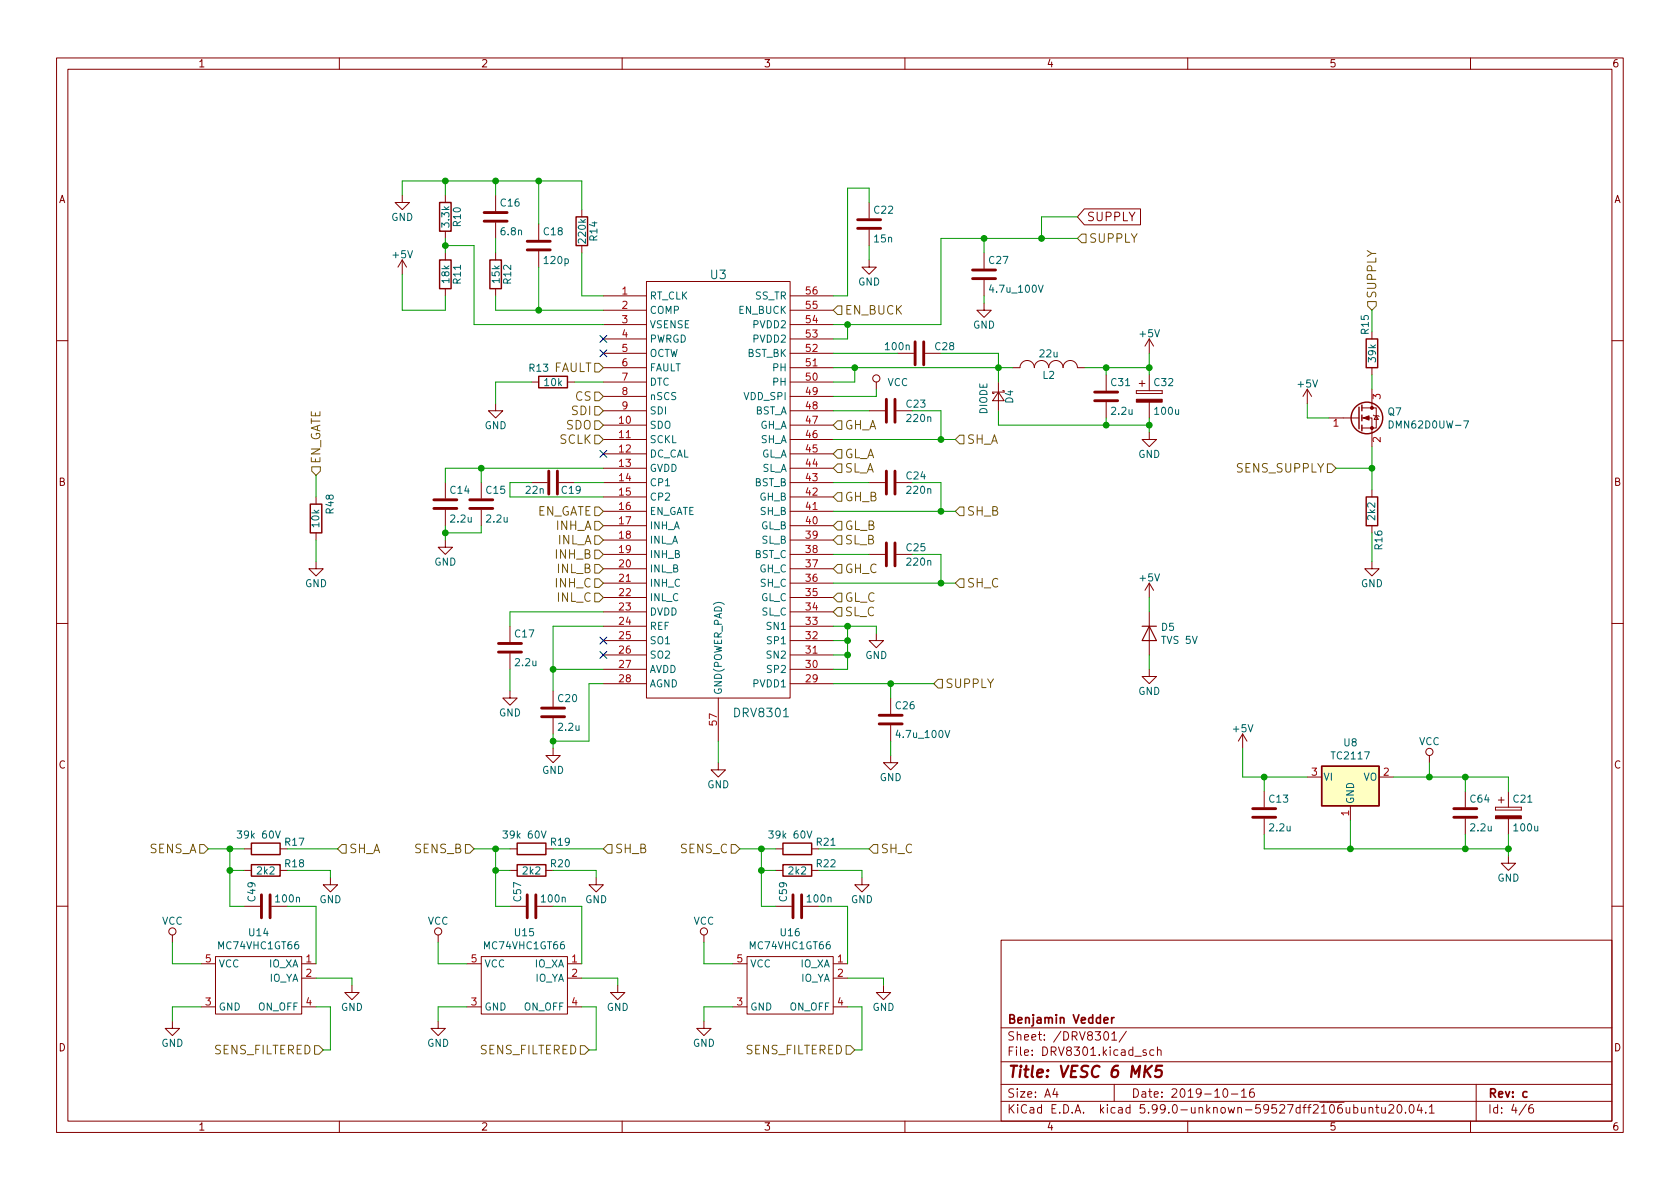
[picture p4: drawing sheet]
<svg xmlns="http://www.w3.org/2000/svg" width="297mm" height="210mm" viewBox="0 0 297 210" stroke-linecap="round" stroke-linejoin="round" font-family="sans-serif">
<g fill="none" stroke="#840000" stroke-width=".18">
<path d="M10 10.2h277v190.1h-277zM12 12.2h273v186.1h-273zM60 10.2v2M110 10.2v2M160 10.2v2M210 10.2v2M260 10.2v2M71.1 34.5v1.3h1.3l-1.3 1.3-1.3-1.3h1.3M78.7 34.5v1.3M87.6 34.5v2.8M87.6 39.4v2.8M95.2 39.6v2.8"/>
<path d="M102.9 37.1v1.2M153.7 35.8v2.8M191.7 36.9h10v2.9h-10l-1.2-1.5zM71.1 46l-.7 1.2M71.1 46v2.5M71.1 46l.8 1.2M78.7 40.9v1.3M78.7 44.7v1.3M78.7 51v1.3M87.6 44.7v1.3M87.6 51v1.3M95.2 44.4v2.8"/>
<path d="M102.9 43.4v1.3M106.7 52.3h7.6M106.7 54.9h7.6M106.7 57.4h7.6M106.7 59.9h7.6M114.3 49.8h25.4v73.6h-25.4zM139.7 52.3h7.6M139.7 54.9h7.6M139.7 57.4h7.6M139.7 59.9h7.6M153.7 46v1.2h1.2l-1.2 1.3-1.3-1.3h1.3M153.7 40.6v2.8"/>
<path d="M174 53.6v1.3h1.3l-1.3 1.2-1.3-1.2h1.3M174 44.7v2.8M174 49.5v2.8M203.2 59.9l-.8 1.3M203.2 59.9v2.6M203.2 59.9l.8 1.3M242.6 58.7v1.2M10 60.2h2M87.6 71.4v1.2h1.3l-1.3 1.3-1.2-1.3h1.2M94 67.6h1.2M100.3 67.6h1.3M106.7 62.5h7.6"/>
<path d="M106.7 67.6h7.6M106.7 65h7.6M106.7 75.2h7.6M106.7 77.7h7.6M106.7 72.6h7.6M106.7 70.1h7.6M139.7 62.5h7.6M139.7 67.6h7.6M139.7 65h7.6M139.7 75.2h7.6M139.7 77.7h7.6M139.7 72.6h7.6"/>
<path d="M139.7 70.1h7.6M153.7 72.6h2.8M154.9 67.6v1.2M158.5 72.6h2.8M158.7 62.5h2.8M163.6 62.5h2.8M176.5 69.3l1 1.6h-2zM176.5 67.6v5M177.5 69.3h-2v.3h.3M179.1 65h1.2a1.27 1.27 0 0 1 1.3-1.3 1.27 1.27 0 0 1 1.3 1.3 1.27 1.27 0 0 1 1.2-1.3 1.27 1.27 0 0 1 1.3 1.3 1.27 1.27 0 0 1 1.3-1.3 1.27 1.27 0 0 1 1.3 1.3 1.27 1.27 0 0 1 1.2-1.3 1.27 1.27 0 0 1 1.3 1.3h1.3M195.6 66.3v2.8M195.6 71.1v2.8"/>
<path d="M200.9 69.1v.5zM200.9 69.6h4.6zM200.9 69.1h4.6zM201.4 67.8h1M201.9 67.3v1M203.2 76.4v1.3h1.3l-1.3 1.3-1.3-1.3h1.3M203.2 66.3v2.8M203.2 71.1v2.8M205.5 69.1v.5zM231.1 68.8l-.7 1.3M231.1 68.8v2.6M231.1 68.8l.8 1.3"/>
<path d="M234.9 73.9h5.4M240.8 73.9h1.8v5.1M240.8 72.1h2.5v3.6h-2.5M242.6 65v1.3M242.6 68.8v3.3M242.8 73.4l.2 .1h.7l.1 .2M243.3 73.5l.4 .7h-.7zM285 60.2h2M55.9 99.3v1.3h1.2l-1.2 1.2-1.3-1.2h1.3M55.9 87.9v1.2M55.9 94.2v1.3M78.7 95.5v1.3h1.3l-1.3 1.2-1.2-1.2h1.2"/>
<path d="M78.7 85.3v2.8M78.7 90.2v2.8M85.1 85.3v2.8M85.1 90.2v2.8M94 85.3h2.8M98.8 85.3h2.8M106.7 85.3h7.6M106.7 80.3h7.6M106.7 82.8h7.6M106.7 87.9h7.6M106.7 90.4h7.6M106.7 93h7.6"/>
<path d="M106.7 95.5h7.6M106.7 98h7.6M139.7 85.3h7.6M139.7 80.3h7.6M139.7 82.8h7.6M139.7 87.9h7.6M139.7 90.4h7.6M139.7 93h7.6M139.7 95.5h7.6M139.7 98h7.6M153.7 85.3h2.8M153.7 98h2.8"/>
<path d="M158.5 85.3h2.8M158.5 98h2.8M242.6 99.3v1.3h1.2l-1.2 1.2-1.3-1.2h1.3M242.6 86.6v1.3M242.6 93v1.2M10 110.2h2M90.2 110.7v2.8M90.2 115.6v2.8M106.7 100.6h7.6M106.7 103.1h7.6M106.7 105.7h7.6M106.7 108.2h7.6"/>
<path d="M106.7 110.7h7.6M106.7 113.3h7.6M106.7 115.8h7.6M106.7 118.4h7.6M139.7 100.6h7.6M139.7 103.1h7.6M139.7 105.7h7.6M139.7 108.2h7.6M139.7 110.7h7.6M139.7 113.3h7.6M139.7 115.8h7.6M139.7 118.4h7.6"/>
<path d="M154.9 112v1.3h1.3l-1.3 1.2-1.2-1.2h1.2M203.2 118.4v1.2h1.3l-1.3 1.3-1.3-1.3h1.3M203.2 103.1v2.6M203.2 108.2v7.6M203.2 103.1l-.8 1.3M203.2 103.1l.8 1.3M285 110.2h2M90.2 122.2v1.2h1.2l-1.2 1.3-1.3-1.3h1.3M97.8 132.3v1.3h1.3l-1.3 1.3-1.3-1.3h1.3M97.8 122.2v2.8M97.8 127v2.8M106.7 120.9h7.6"/>
<path d="M127 134.9v1.2h1.3l-1.3 1.3-1.3-1.3h1.3M127 123.4v7.7M139.7 120.9h7.6M157.5 133.6v1.3h1.2l-1.2 1.2-1.3-1.2h1.3M157.5 123.4v2.8M157.5 128.3v2.8M219.7 129.8l-.8 1.3M219.7 129.8v2.5M219.7 129.8l.8 1.3M223.5 139.9v2.8M231.1 137.4h2.6M243.8 137.4h2.6"/>
<path d="M252.7 133.6v1.3M259.1 139.9v2.8M266.7 139.9v2.8M43.2 150.1h1.2M43.2 153.9h1.2M49.5 150.1h1.3M49.5 153.9h1.3M58.4 155.2v1.3h1.3l-1.3 1.2-1.3-1.2h1.3M90.2 150.1h1.2M90.2 153.9h1.2M96.5 150.1h1.3M96.5 153.9h1.3"/>
<path d="M105.4 155.2v1.3h1.3l-1.3 1.2-1.3-1.2h1.3M137.2 150.1h1.2M137.2 153.9h1.2M143.5 150.1h1.3M143.5 153.9h1.3M152.4 155.2v1.3h1.3l-1.3 1.2-1.3-1.2h1.3M223.5 144.8v2.8M238.8 142.5v2.5M259.1 144.8v2.8M264.4 142.7v.6zM264.4 143.3h4.6zM264.4 142.7h4.6z"/>
<path d="M264.9 141.5h1M265.4 141v1M266.7 151.4v1.2h1.3l-1.3 1.3-1.3-1.3h1.3M266.7 144.8v2.8M269 142.7v.6zM10 160.2h2M30.5 165.3v1.3M35.6 170.4h2.5M35.6 178h2.5M38.1 169.2h15.2v10.1h-15.2zM43.2 160.3h2.8M48 160.3h2.8"/>
<path d="M53.3 170.4h2.6M53.3 173h2.6M53.3 178h2.6M62.2 174.2v1.3h1.3l-1.3 1.3-1.2-1.3h1.2M77.5 165.3v1.3M82.5 170.4h2.6M82.5 178h2.6M85.1 169.2h15.2v10.1h-15.2zM90.2 160.3h2.8M95 160.3h2.8M100.3 170.4h2.6M100.3 173h2.6"/>
<path d="M100.3 178h2.6M109.2 174.2v1.3h1.3l-1.3 1.3-1.3-1.3h1.3M124.5 165.3v1.3M129.5 170.4h2.6M129.5 178h2.6M132.1 169.2h15.2v10.1h-15.2zM137.2 160.3h2.8M142 160.3h2.8M147.3 170.4h2.6M147.3 173h2.6M147.3 178h2.6M156.2 174.2v1.3h1.3l-1.3 1.3-1.3-1.3h1.3"/>
<path d="M177 166.3h108v32h-108zM285 160.2h2M30.5 180.6v1.3h1.2l-1.2 1.2-1.3-1.2h1.3M60 198.3v2M77.5 180.6v1.3h1.2l-1.2 1.2-1.3-1.2h1.3M110 198.3v2M124.5 180.6v1.3h1.2l-1.2 1.2-1.3-1.2h1.3M160 198.3v2M177 194.8h108M177 191.8h108M177 187.8h108M177 181.8h108"/>
<path d="M186.5 192.5l-.4 1h1M186.9 193v1M195.3 182.6l.2-.2a.81 .81 0 0 1 .6 .7 .81 .81 0 0 1-.3 .8h-.2a.81 .81 0 0 1-.3-1.3zM196.6 182.9l.4-.5v1.5M196.6 183.9h.8M197 191.8v3M199.1 182.4l-1.2 1.9M202.6 185.7l-.3-.1-.2 .2v.3l.5 .1v.4h-.5M204 185.7l-.4-.1-.3 .3v.4l.1 .3h.6M204.6 185.8l.3-.2 .3 .1 .1 .9M204.6 185.1v1.5M210 198.3v2"/>
<path d="M216.4 192.6l.2-.1a.81 .81 0 0 1 .6 .7 .81 .81 0 0 1-.3 .8h-.2a.81 .81 0 0 1-.6-.6 .81 .81 0 0 1 .3-.8zM217.7 193.5h1.2M219.5 193l.4-.5v1.5M219.5 194h.9M221.6 192.5a.59 .59 0 0 0-.7 .7v.5l.2 .3h.4l.2-.1 .1-.5-.2-.2-.4-.1-.3 .3M242.1 196l.2-.2 .3 .1 .1 .9M242.1 195.8v1M243.2 195.8h.6M243.4 195.3v1.3l.4 .2M244.3 195.8l.1 1h.3l.2-.1M244.9 195.8v1M245.6 195.5l.5-.2 .3 .2v.3l-.9 1h.9"/>
<path d="M247.2 195.4l.2-.1a.81 .81 0 0 1 .5 .7 .81 .81 0 0 1-.3 .8h-.1a.81 .81 0 0 1-.6-.6 .81 .81 0 0 1 .3-.8zM248.5 196.7v.1M249.3 195.5l.2-.2a.81 .81 0 0 1 .6 .7 .81 .81 0 0 1-.3 .8h-.2a.81 .81 0 0 1-.3-1.3zM250.9 195.3l-.3 1h.9M251.3 195.8v1M252.1 196.7v.1M252.7 195.8l.4-.5v1.5M252.7 196.8h.9M260 198.3v2M261 191.8v6.5M269.9 195.3l-1.3 1.9M271 195.3a.6 .6 0 0 0-.7 .7v.5l.1 .3h.5l.2-.1 .1-.5-.2-.2-.4-.1-.3 .3"/>
<circle cx="154.9" cy="66.9" r=".63"/>
<circle cx="252.7" cy="133" r=".63"/>
<circle cx="30.5" cy="164.7" r=".63"/>
<circle cx="77.5" cy="164.7" r=".63"/>
<circle cx="124.5" cy="164.7" r=".63"/>
</g>
<path d="M196.6 179.9v1M197 179.9l-.3 .1-.1 .2M195.2 180.4l.7-.1-.1-.3-.4-.1-.2 .2 .1 .8h.5M270 193.1l-.4-.1-.3 .3v.4l.1 .3h.6" fill="none" stroke="#840000" stroke-width=".3"/>
<path d="M202.7 189.3l.7 1.2M203.7 188.5l-1.3 1.1M205.5 188.5h-1l-.2 .9 .3-.2 .7 .1 .1 .3-.1 .7-.4 .2h-.4l-.3-.2" fill="none" stroke="#840000" stroke-width=".4"/>
<g fill="none" stroke="#840000" stroke-width=".51">
<path d="M85.6 39.1h4.1M85.6 37.6h4.1M151.6 38.9h4.1M93.2 44.2h4.1M93.2 42.7h4.1M151.6 40.4h4.1M172 49.3h4M172 47.7h4M156.7 70.6v4.1M158.2 70.6v4.1M161.8 60.4v4.1M163.3 60.4v4.1"/>
<path d="M193.5 70.9h4.1M193.5 69.3h4.1M76.7 89.9h4.1M76.7 88.4h4.1M83.1 89.9h4M83.1 88.4h4M97 83.3v4.1M98.6 83.3v4.1M156.7 83.3v4.1M156.7 96v4.1M158.2 83.3v4.1M158.2 96v4.1"/>
<path d="M88.1 115.3h4.1M88.1 113.8h4.1M95.8 126.7h4M95.8 125.2h4M155.4 128h4.1M155.4 126.5h4.1M46.2 158.2v4.1M47.8 158.2v4.1M93.2 158.2v4.1M94.7 158.2v4.1M140.2 158.2v4.1M141.7 158.2v4.1"/>
<path d="M221.5 144.5h4.1M221.5 143h4.1M257 144.5h4.1M257 143h4.1"/>
</g>
<g fill="none" stroke="#840000" stroke-width=".25">
<path d="M77.7 35.8h2.1v5.1h-2.1zM101.9 38.3h2v5.1h-2zM77.7 46h2.1v5h-2.1zM86.6 46h2v5h-2zM241.6 59.9h2v5.1h-2zM95.2 66.5h5.1v2.1h-5.1zM240.3 72v3.8M240.8 71.6v1M240.8 73.4v1M240.8 75.2v1M54.9 89.1h2v5.1h-2zM241.6 87.9h2v5.1h-2z"/>
<path d="M233.7 135.5h10.1v7h-10.1zM44.4 152.9h5.1v2h-5.1zM44.4 149.1h5.1v2h-5.1zM91.4 149.1h5.1v2h-5.1zM91.4 152.9h5.1v2h-5.1zM138.4 149.1h5.1v2h-5.1zM138.4 152.9h5.1v2h-5.1z"/>
<circle cx="241.7" cy="73.9" r="2.79"/>
</g>
<path d="M245.6 74.4a.64 .64 0 0 1 .8 .7 .64 .64 0 0 1-.8 .6zM258.8 74.4h.8l-.5 1.3M48.7 146.9l.4 1.3 .5-1.3M95.7 146.9l.4 1.3 .5-1.3M142.7 146.9l.4 1.3 .4-1.3" fill="none" stroke="#006464" stroke-width=".18"/>
<g fill="#840000" stroke="#840000" stroke-width=".18">
<path d="M264.4 144.3h4.6v.5h-4.6z"/>
<path d="M241 73.9l1.1-.4v.8z"/>
<path d="M200.9 70.6h4.6v.5h-4.6z"/>
<circle cx="242.6" cy="75.7" r=".25"/>
<circle cx="242.6" cy="72.1" r=".25"/>
</g>
<path d="M233.7 135.5h10.1v7h-10.1z" fill="#ffffc2" stroke="#ffffc2" stroke-width=".18"/>
<path d="M201.9 110.7h2.6M203.2 110.7l1.3 2.6h-2.6z" fill="none" stroke="#840000" stroke-width=".2"/>
<g fill="none" stroke="#725600" stroke-width=".18">
<path d="M148.1 54.1h.7v1.5h-.7l-.8-.7zM191.3 41.4h.7v1.5h-.7l-.8-.7zM241.8 53.3h1.5v.8l-.7 .8-.8-.8zM105.2 74.4h.7l.8 .8-.8 .7h-.7zM105.2 71.9h.7l.8 .7-.8 .8h-.7zM105.2 64.3h.7l.8 .7-.8 .8h-.7zM105.2 69.3h.7l.8 .8-.8 .8h-.7zM105.2 77h.7l.8 .7-.8 .8h-.7zM148.1 79.5h.7v1.5h-.7l-.8-.7zM148.1 74.4h.7v1.5h-.7l-.8-.7zM168.9 77.7l.8-.7h.7v1.5h-.7zM55.1 82.5h1.5v.8l-.7 .8-.8-.8z"/>
<path d="M105.2 89.7h.7l.8 .7-.8 .8h-.7zM105.2 92.2h.7l.8 .8-.8 .7h-.7zM105.2 94.7h.7l.8 .8-.8 .8h-.7zM105.2 97.3h.7l.8 .7-.8 .8h-.7zM105.2 99.8h.7l.8 .8-.8 .7h-.7zM148.1 82h.7v1.6h-.7l-.8-.8zM148.1 99.8h.7v1.5h-.7l-.8-.7zM148.1 94.7h.7v1.6h-.7l-.8-.8zM148.1 92.2h.7v1.5h-.7l-.8-.7zM148.1 87.1h.7v1.5h-.7l-.8-.7zM169.7 89.7h.7v1.5h-.7l-.8-.8zM234.7 82h.8l.7 .8-.7 .8h-.8z"/>
<path d="M105.2 104.9h.7l.8 .8-.8 .7h-.7zM105.2 102.4h.7l.8 .7-.8 .8h-.7zM148.1 107.4h.7v1.6h-.7l-.8-.8zM148.1 104.9h.7v1.5h-.7l-.8-.7zM169.7 102.4h.7v1.5h-.7l-.8-.8zM165.9 120.1h.7v1.6h-.7l-.8-.8zM35.3 149.3h.8l.7 .8-.7 .8h-.8zM60.5 149.3h.7v1.6h-.7l-.8-.8zM82.3 149.3h.8l.7 .8-.7 .8h-.8zM107.4 149.3h.8v1.6h-.8l-.7-.8zM129.3 149.3h.7l.8 .8-.8 .8h-.7zM154.4 149.3h.8v1.6h-.8l-.7-.8z"/>
<path d="M55.6 184.9h.8l.7 .8-.7 .7h-.8zM102.6 184.9h.8l.7 .8-.7 .7h-.8zM149.6 184.9h.8l.7 .8-.7 .7h-.8z"/>
</g>
<g fill="none" stroke="#009600" stroke-width=".18">
<path d="M71.1 34.5v-2.5h31.8v5.1M78.7 32v2.5M87.6 32v2.5M95.2 32v7.6M153.7 35.8v-2.5h-3.8v19h-2.6M190.5 38.3h-6.4v3.9M71.1 48.5v6.4h7.6v-2.6M78.7 42.2v2.5M78.7 43.4h5.1v14h22.9M87.6 42.2v2.5M87.6 52.3v2.6h19.1M95.2 47.2v7.7"/>
<path d="M102.9 44.7v7.6h3.8M149.9 57.4v2.5h-2.6M153.7 43.4v2.6M174 42.2v2.5M174 52.3v1.3M190.5 42.2h-24.1v15.2h-19.1M242.6 54.9v3.8M94 67.6h-6.4v3.8M101.6 67.6h5.1M147.3 65h31.8M147.3 62.5h11.4M147.3 77.7h21.6"/>
<path d="M147.3 72.6h6.4M151.1 65v2.6h-3.8M154.9 68.8v1.3h-7.6M161.3 72.6h5.1v5.1M166.4 62.5h10.1v5.1M176.5 72.6v2.6h26.7M191.8 65h11.4M195.6 65v1.3M195.6 73.9v1.3M203.2 62.5v3.8M203.2 73.9v2.5M231.1 71.4v2.5h3.8"/>
<path d="M242.6 66.3v2.5M242.6 79v7.6M55.9 84.1v3.8M55.9 95.5v3.8M78.7 93v2.5M85.1 93v1.2h-6.4M85.1 82.8v2.5M94 85.3h-3.8v2.6h16.5M101.6 85.3h5.1M106.7 82.8h-28v2.5M147.3 85.3h6.4M147.3 90.4h21.6"/>
<path d="M147.3 98h6.4M161.3 85.3h5.1v5.1M161.3 98h5.1v5.1M236.2 82.8h6.4M242.6 94.2v5.1M90.2 118.4v3.8M97.8 118.4h8.9M106.7 108.2h-16.5v2.5M106.7 110.7h-8.9v11.5M147.3 110.7h7.6v1.3M147.3 113.3h2.6M147.3 115.8h2.6"/>
<path d="M147.3 103.1h21.6M149.9 110.7v7.7h-2.6M203.2 105.7v2.5M203.2 115.8v2.6M97.8 129.8v2.5M106.7 120.9h-2.6v10.2h-6.3M127 131.1v3.8M147.3 120.9h17.8M157.5 120.9v2.5M157.5 131.1v2.5M219.7 132.3v5.1h11.4M223.5 137.4v2.5"/>
<path d="M246.4 137.4h20.3v2.5M252.7 134.9v2.5M259.1 137.4v2.5M36.8 150.1h6.4M40.6 150.1v10.2h2.6M40.6 153.9h2.6M50.8 150.1h8.9M50.8 153.9h7.6v1.3M83.8 150.1h6.4M87.6 150.1v10.2h2.6M87.6 153.9h2.6M97.8 150.1h8.9"/>
<path d="M97.8 153.9h7.6v1.3M130.8 150.1h6.4M134.6 150.1v10.2h2.6M134.6 153.9h2.6M144.8 150.1h8.9M144.8 153.9h7.6v1.3M223.5 147.6v2.5h43.2M238.8 145v5.1M259.1 147.6v2.5M266.7 147.6v3.8M30.5 166.6v3.8h5.1M35.6 178h-5.1v2.6"/>
<path d="M50.8 160.3h5.1v10.1M55.9 173h6.3v1.2M55.9 178h2.5v7.7h-1.3M77.5 166.6v3.8h5M82.5 178h-5v2.6M97.8 160.3h5.1v10.1M102.9 173h6.3v1.2M102.9 178h2.5v7.7h-1.3M124.5 166.6v3.8h5M129.5 178h-5v2.6M144.8 160.3h5.1v10.1M149.9 173h6.3v1.2"/>
<path d="M149.9 178h2.5v7.7h-1.3"/>
</g>
<path d="M106.1 59.3l1.2 1.2M107.3 59.3l-1.2 1.2M106.1 79.6l1.2 1.3M106.1 61.9l1.2 1.2M107.3 79.6l-1.2 1.3M107.3 61.9l-1.2 1.2M106.1 112.7l1.2 1.2M106.1 115.2l1.2 1.2M107.3 112.7l-1.2 1.2M107.3 115.2l-1.2 1.2" fill="none" stroke="#000084" stroke-width=".18"/>
<g fill="#009600" stroke="#009600" stroke-width=".18">
<circle cx="174" cy="42.2" r=".51"/>
<circle cx="184.2" cy="42.2" r=".51"/>
<circle cx="195.6" cy="65" r=".51"/>
<circle cx="203.2" cy="65" r=".51"/>
<circle cx="203.2" cy="75.2" r=".51"/>
<circle cx="242.6" cy="82.8" r=".51"/>
<circle cx="166.4" cy="77.7" r=".51"/>
<circle cx="166.4" cy="90.4" r=".51"/>
<circle cx="166.4" cy="103.1" r=".51"/>
<circle cx="149.9" cy="110.7" r=".51"/>
<circle cx="149.9" cy="113.3" r=".51"/>
<circle cx="149.9" cy="115.8" r=".51"/>
<circle cx="157.5" cy="120.9" r=".51"/>
<circle cx="238.8" cy="150.1" r=".51"/>
<circle cx="223.5" cy="137.4" r=".51"/>
<circle cx="259.1" cy="137.4" r=".51"/>
<circle cx="259.1" cy="150.1" r=".51"/>
<circle cx="266.7" cy="150.1" r=".51"/>
<circle cx="252.7" cy="137.4" r=".51"/>
<circle cx="176.5" cy="65" r=".51"/>
<circle cx="195.6" cy="75.2" r=".51"/>
<circle cx="78.7" cy="94.2" r=".51"/>
<circle cx="87.6" cy="150.1" r=".51"/>
<circle cx="87.6" cy="153.9" r=".51"/>
<circle cx="151.1" cy="65" r=".51"/>
<circle cx="85.1" cy="82.8" r=".51"/>
<circle cx="95.3" cy="54.9" r=".51"/>
<circle cx="149.9" cy="57.4" r=".51"/>
<circle cx="40.6" cy="150.1" r=".51"/>
<circle cx="40.6" cy="153.9" r=".51"/>
<circle cx="97.8" cy="131.1" r=".51"/>
<circle cx="97.8" cy="118.4" r=".51"/>
<circle cx="134.6" cy="153.9" r=".51"/>
<circle cx="134.6" cy="150.1" r=".51"/>
<circle cx="78.7" cy="32" r=".51"/>
<circle cx="87.6" cy="32" r=".51"/>
<circle cx="78.7" cy="43.4" r=".51"/>
<circle cx="95.3" cy="32" r=".51"/>
</g>
<text font-size="2.8" fill="#840000" x="178" y="190.6">Title: VESC 6 MK5</text>
<g font-size="2.1" fill="#840000">
<text x="192.1" y="39.1">SUPPLY</text>
<text x="178" y="184">Sheet: /DRV8301/</text>
<text x="178" y="181">Benjamin Vedder</text>
<text x="178" y="186.7">File: DRV8301.kicad_sch</text>
<text x="178" y="196.9">KiCad E.D.A. kicad 5.99.0-unknown-59527dff2~106~ubuntu20.04.1</text>
<text x="178" y="194.1">Size: A4</text>
<text x="200" y="194.1">Date: 2019-10-16</text>
<text x="263" y="194.1">Rev: c</text>
<text x="263" y="196.9">Id: 4/6</text>
</g>
<g font-size="2.1" fill="#725600">
<text x="192.5" y="42.9">SUPPLY</text>
<text x="243.3" y="52.9" transform="rotate(-90 243.3 52.9)">SUPPLY</text>
<text x="149.3" y="55.6">EN_BUCK</text>
<text x="97.7" y="65.8">FAULT</text>
<text x="101.8" y="70.9">CS</text>
<text x="100.1" y="75.9">SDO</text>
<text x="101.2" y="73.4">SDI</text>
<text x="149.3" y="75.9">GH_A</text>
<text x="56.6" y="82.1" transform="rotate(-90 56.6 82.1)">EN_GATE</text>
<text x="98.9" y="78.5">SCLK</text>
<text x="149.3" y="83.6">SL_A</text>
<text x="149.3" y="81">GL_A</text>
<text x="170.9" y="78.5">SH_A</text>
<text x="218.8" y="83.6">SENS_SUPPLY</text>
<text x="149.3" y="88.6">GH_B</text>
<text x="94.7" y="91.2">EN_GATE</text>
<text x="98.3" y="93.7">INH_A</text>
<text x="149.3" y="93.7">GL_B</text>
<text x="170.9" y="91.2">SH_B</text>
<text x="98.3" y="98.8">INH_B</text>
<text x="98.6" y="96.3">INL_A</text>
<text x="98.6" y="101.3">INL_B</text>
<text x="149.3" y="101.3">GH_C</text>
<text x="149.3" y="96.3">SL_B</text>
<text x="98.3" y="103.9">INH_C</text>
<text x="98.6" y="106.4">INL_C</text>
<text x="149.3" y="106.4">GL_C</text>
<text x="170.9" y="103.9">SH_C</text>
<text x="149.3" y="109">SL_C</text>
<text x="167.1" y="121.7">SUPPLY</text>
<text x="26.4" y="150.9">SENS_A</text>
<text x="61.7" y="150.9">SH_A</text>
<text x="73.3" y="150.9">SENS_B</text>
<text x="108.7" y="150.9">SH_B</text>
<text x="120.3" y="150.9">SENS_C</text>
<text x="155.7" y="150.9">SH_C</text>
<text x="37.8" y="186.4">SENS_FILTERED</text>
<text x="84.8" y="186.4">SENS_FILTERED</text>
<text x="131.8" y="186.4">SENS_FILTERED</text>
</g>
<g font-size="2.1" fill="#006464">
<text x="125.6" y="49.4">U3</text>
<text x="130" y="126.8">DRV8301</text>
</g>
<g font-size="1.8" fill="#840000">
<text x="35" y="11.9">1</text>
<text x="85" y="11.9">2</text>
<text x="135" y="11.9">3</text>
<text x="185" y="11.9">4</text>
<text x="235" y="11.9">5</text>
<text x="285" y="11.9">6</text>
<text x="10.3" y="35.9">A</text>
<text x="285.3" y="35.9">A</text>
<text x="10.3" y="85.9">B</text>
<text x="285.3" y="85.9">B</text>
<text x="10.3" y="135.9">C</text>
<text x="285.3" y="135.9">C</text>
<text x="10.3" y="185.9">D</text>
<text x="285.3" y="185.9">D</text>
<text x="35" y="199.9">1</text>
<text x="85" y="199.9">2</text>
<text x="135" y="199.9">3</text>
<text x="185" y="199.9">4</text>
<text x="235" y="199.9">5</text>
<text x="285" y="199.9">6</text>
</g>
<g font-size="1.8" fill="#006464">
<text x="69.2" y="39.1">GND</text>
<text x="79.4" y="40.1" transform="rotate(-90 79.4 40.1)">3.3k</text>
<text x="81.5" y="40" transform="rotate(-90 81.5 40)">R10</text>
<text x="88.6" y="36.5">C16</text>
<text x="88.7" y="41.6">6.8n</text>
<text x="96.2" y="41.6">C18</text>
<text x="154.6" y="37.8">C22</text>
<text x="69.5" y="45.7">+5V</text>
<text x="96.3" y="46.7">120p</text>
<text x="103.6" y="42.9" transform="rotate(-90 103.6 42.9)">220k</text>
<text x="105.6" y="42.5" transform="rotate(-90 105.6 42.5)">R14</text>
<text x="154.6" y="42.9">15n</text>
<text x="174.9" y="46.7">C27</text>
<text x="79.4" y="50" transform="rotate(-90 79.4 50)">18k</text>
<text x="81.5" y="50.1" transform="rotate(-90 81.5 50.1)">R11</text>
<text x="88.3" y="50" transform="rotate(-90 88.3 50)">15k</text>
<text x="90.4" y="50.1" transform="rotate(-90 90.4 50.1)">R12</text>
<text x="114.8" y="53">RT_CLK</text>
<text x="133.5" y="53">SS_TR</text>
<text x="151.7" y="50.5">GND</text>
<text x="175.3" y="51.8">4.7u_100V</text>
<text x="114.8" y="55.5">COMP</text>
<text x="114.8" y="58">VSENSE</text>
<text x="130.6" y="55.5">EN_BUCK</text>
<text x="133.3" y="58">PVDD2</text>
<text x="172" y="58.1">GND</text>
<text x="201.6" y="59.6">+5V</text>
<text x="242" y="59" transform="rotate(-90 242 59)">R15</text>
<text x="93.6" y="65.7">R13</text>
<text x="114.8" y="60.6">PWRGD</text>
<text x="114.8" y="63.1">OCTW</text>
<text x="114.8" y="65.7">FAULT</text>
<text x="132.1" y="63.1">BST_BK</text>
<text x="133.3" y="60.6">PVDD2</text>
<text x="136.7" y="65.7">PH</text>
<text x="156.7" y="61.9">100n</text>
<text x="165.4" y="61.9">C28</text>
<text x="183.9" y="63.2">22u</text>
<text x="243.3" y="64" transform="rotate(-90 243.3 64)">39k</text>
<text x="96.3" y="68.3">10k</text>
<text x="114.8" y="68.2">DTC</text>
<text x="114.8" y="70.7">nSCS</text>
<text x="131.6" y="70.7">VDD_SPI</text>
<text x="136.7" y="68.2">PH</text>
<text x="156.9" y="68.3">VCC</text>
<text x="179.1" y="71.3" transform="rotate(-90 179.1 71.3)">D4</text>
<text x="184.4" y="67">L2</text>
<text x="196.5" y="68.3">C31</text>
<text x="204.1" y="68.3">C32</text>
<text x="229.5" y="68.5">+5V</text>
<text x="85.7" y="75.9">GND</text>
<text x="114.8" y="75.8">SDO</text>
<text x="114.8" y="73.3">SDI</text>
<text x="133.4" y="73.3">BST_A</text>
<text x="134.3" y="75.8">GH_A</text>
<text x="160.3" y="72.1">C23</text>
<text x="160.5" y="74.6">220n</text>
<text x="174.6" y="73.3" transform="rotate(-90 174.6 73.3)">DIODE</text>
<text x="196.6" y="73.3">2.2u</text>
<text x="204.3" y="73.3">100u</text>
<text x="245.4" y="73.4">Q7</text>
<text x="246.2" y="75.8">DMN62D0UW-7</text>
<text x="114.8" y="78.4">SCKL</text>
<text x="114.8" y="80.9">DC_CAL</text>
<text x="114.8" y="83.4">GVDD</text>
<text x="134.5" y="80.9">GL_A</text>
<text x="134.5" y="78.4">SH_A</text>
<text x="134.7" y="83.4">SL_A</text>
<text x="201.2" y="81">GND</text>
<text x="79.7" y="87.3">C14</text>
<text x="86" y="87.3">C15</text>
<text x="93" y="87.3">22n</text>
<text x="99.4" y="87.3">C19</text>
<text x="114.8" y="86">CP1</text>
<text x="114.8" y="88.5">CP2</text>
<text x="133.4" y="86">BST_B</text>
<text x="134.3" y="88.5">GH_B</text>
<text x="160.3" y="84.8">C24</text>
<text x="160.5" y="87.3">220n</text>
<text x="56.4" y="93.2" transform="rotate(-90 56.4 93.2)">10k</text>
<text x="59" y="90.8" transform="rotate(-90 59 90.8)">R48</text>
<text x="79.8" y="92.4">2.2u</text>
<text x="86.1" y="92.4">2.2u</text>
<text x="114.8" y="91.1">EN_GATE</text>
<text x="114.8" y="93.6">INH_A</text>
<text x="134.5" y="93.6">GL_B</text>
<text x="134.5" y="91.1">SH_B</text>
<text x="243.1" y="91.9" transform="rotate(-90 243.1 91.9)">2k2</text>
<text x="76.8" y="100">GND</text>
<text x="114.8" y="96.1">INL_A</text>
<text x="114.8" y="98.7">INH_B</text>
<text x="114.8" y="101.2">INL_B</text>
<text x="133.4" y="98.7">BST_C</text>
<text x="134.3" y="101.2">GH_C</text>
<text x="134.7" y="96.1">SL_B</text>
<text x="160.3" y="97.5">C25</text>
<text x="160.5" y="100">220n</text>
<text x="244.4" y="97.1" transform="rotate(-90 244.4 97.1)">R16</text>
<text x="53.9" y="103.8">GND</text>
<text x="114.8" y="103.8">INH_C</text>
<text x="114.8" y="106.3">INL_C</text>
<text x="134.5" y="106.3">GL_C</text>
<text x="134.5" y="103.8">SH_C</text>
<text x="201.6" y="102.8">+5V</text>
<text x="240.6" y="103.8">GND</text>
<text x="91.1" y="112.7">C17</text>
<text x="114.8" y="108.8">DVDD</text>
<text x="114.8" y="111.4">REF</text>
<text x="114.8" y="113.9">SO1</text>
<text x="134.7" y="108.8">SL_C</text>
<text x="135.8" y="111.4">SN1</text>
<text x="135.8" y="113.9">SP1</text>
<text x="205.4" y="111.5">D5</text>
<text x="205.5" y="113.9">TVS 5V</text>
<text x="91.2" y="117.8">2.2u</text>
<text x="114.8" y="116.5">SO2</text>
<text x="114.8" y="119">AVDD</text>
<text x="135.8" y="116.5">SN2</text>
<text x="135.8" y="119">SP2</text>
<text x="153" y="116.5">GND</text>
<text x="98.7" y="124.1">C20</text>
<text x="114.8" y="121.5">AGND</text>
<text x="127.6" y="122.9" transform="rotate(-90 127.6 122.9)">GND(POWER_PAD)</text>
<text x="133.3" y="121.5">PVDD1</text>
<text x="158.4" y="125.4">C26</text>
<text x="201.2" y="122.9">GND</text>
<text x="88.2" y="126.7">GND</text>
<text x="98.8" y="129.2">2.2u</text>
<text x="158.8" y="130.5">4.7u_100V</text>
<text x="218.1" y="129.5">+5V</text>
<text x="237.6" y="132">U8</text>
<text x="250.9" y="131.8">VCC</text>
<text x="95.8" y="136.8">GND</text>
<text x="235.6" y="134.3">TC2117</text>
<text x="125" y="139.4">GND</text>
<text x="155.5" y="138.1">GND</text>
<text x="224.5" y="141.9">C13</text>
<text x="233.9" y="138">VI</text>
<text x="239.4" y="142.2" transform="rotate(-90 239.4 142.2)">GND</text>
<text x="241" y="138">VO</text>
<text x="260" y="141.9">C64</text>
<text x="267.6" y="141.9">C21</text>
<text x="42.4" y="148.3">39k 60V</text>
<text x="50.4" y="149.5">R17</text>
<text x="89.4" y="148.3">39k 60V</text>
<text x="97.4" y="149.5">R19</text>
<text x="136.4" y="148.3">39k 60V</text>
<text x="144.4" y="149.5">R21</text>
<text x="224.6" y="147">2.2u</text>
<text x="260.1" y="147">2.2u</text>
<text x="267.8" y="147">100u</text>
<text x="45.5" y="154.6">2k2</text>
<text x="50.4" y="153.4">R18</text>
<text x="92.5" y="154.6">2k2</text>
<text x="97.4" y="153.4">R20</text>
<text x="139.5" y="154.6">2k2</text>
<text x="144.4" y="153.4">R22</text>
<text x="264.7" y="155.9">GND</text>
<text x="45.2" y="159.3" transform="rotate(-90 45.2 159.3)">C49</text>
<text x="48.9" y="159.6">100n</text>
<text x="56.5" y="159.7">GND</text>
<text x="92.1" y="159.3" transform="rotate(-90 92.1 159.3)">C57</text>
<text x="95.8" y="159.6">100n</text>
<text x="103.4" y="159.7">GND</text>
<text x="139.1" y="159.3" transform="rotate(-90 139.1 159.3)">C59</text>
<text x="142.8" y="159.6">100n</text>
<text x="150.4" y="159.7">GND</text>
<text x="28.6" y="163.5">VCC</text>
<text x="38.8" y="167.9">MC74VHC1GT66</text>
<text x="44.1" y="165.5">U14</text>
<text x="75.6" y="163.5">VCC</text>
<text x="85.8" y="167.9">MC74VHC1GT66</text>
<text x="91.1" y="165.5">U15</text>
<text x="122.6" y="163.5">VCC</text>
<text x="132.8" y="167.9">MC74VHC1GT66</text>
<text x="138.1" y="165.5">U16</text>
<text x="38.6" y="171.1">VCC</text>
<text x="47.5" y="171.1">IO_XA</text>
<text x="47.5" y="173.6">IO_YA</text>
<text x="85.6" y="171.1">VCC</text>
<text x="94.5" y="171.1">IO_XA</text>
<text x="94.5" y="173.6">IO_YA</text>
<text x="132.6" y="171.1">VCC</text>
<text x="141.5" y="171.1">IO_XA</text>
<text x="141.5" y="173.6">IO_YA</text>
<text x="38.6" y="178.7">GND</text>
<text x="45.7" y="178.7">ON_OFF</text>
<text x="60.3" y="178.8">GND</text>
<text x="85.6" y="178.7">GND</text>
<text x="92.6" y="178.7">ON_OFF</text>
<text x="107.3" y="178.8">GND</text>
<text x="132.6" y="178.7">GND</text>
<text x="139.6" y="178.7">ON_OFF</text>
<text x="154.2" y="178.8">GND</text>
<text x="28.5" y="185.1">GND</text>
<text x="75.5" y="185.1">GND</text>
<text x="122.5" y="185.1">GND</text>
</g>
<g font-size="1.8" fill="#a90000">
<text x="110" y="52.1">1</text>
<text x="142.5" y="52.1">56</text>
<text x="110" y="54.6">2</text>
<text x="110" y="57.1">3</text>
<text x="110" y="59.7">4</text>
<text x="142.5" y="59.7">53</text>
<text x="142.5" y="57.1">54</text>
<text x="142.5" y="54.6">55</text>
<text x="110" y="62.2">5</text>
<text x="110" y="64.8">6</text>
<text x="142.5" y="64.8">51</text>
<text x="142.5" y="62.2">52</text>
<text x="110" y="67.3">7</text>
<text x="110" y="69.8">8</text>
<text x="142.5" y="69.8">49</text>
<text x="142.5" y="67.3">50</text>
<text x="244.1" y="70.6" transform="rotate(-90 244.1 70.6)">3</text>
<text x="109.5" y="74.9">10</text>
<text x="109.5" y="77.5">11</text>
<text x="110" y="72.4">9</text>
<text x="142.5" y="77.5">46</text>
<text x="142.5" y="74.9">47</text>
<text x="142.5" y="72.4">48</text>
<text x="235.7" y="75.4">1</text>
<text x="109.5" y="80">12</text>
<text x="109.5" y="82.5">13</text>
<text x="142.5" y="82.5">44</text>
<text x="142.5" y="80">45</text>
<text x="244.1" y="78.2" transform="rotate(-90 244.1 78.2)">2</text>
<text x="109.5" y="85.1">14</text>
<text x="109.5" y="87.6">15</text>
<text x="142.5" y="87.6">42</text>
<text x="142.5" y="85.1">43</text>
<text x="109.5" y="90.2">16</text>
<text x="109.5" y="92.7">17</text>
<text x="109.5" y="95.2">18</text>
<text x="142.5" y="95.2">39</text>
<text x="142.5" y="92.7">40</text>
<text x="142.5" y="90.2">41</text>
<text x="109.5" y="97.8">19</text>
<text x="109.5" y="100.3">20</text>
<text x="142.5" y="100.3">37</text>
<text x="142.5" y="97.8">38</text>
<text x="109.5" y="102.9">21</text>
<text x="109.5" y="105.4">22</text>
<text x="109.5" y="107.9">23</text>
<text x="142.5" y="107.9">34</text>
<text x="142.5" y="105.4">35</text>
<text x="142.5" y="102.9">36</text>
<text x="109.5" y="110.5">24</text>
<text x="109.5" y="113">25</text>
<text x="142.5" y="113">32</text>
<text x="142.5" y="110.5">33</text>
<text x="109.5" y="115.6">26</text>
<text x="109.5" y="118.1">27</text>
<text x="142.5" y="118.1">30</text>
<text x="142.5" y="115.6">31</text>
<text x="109.5" y="120.6">28</text>
<text x="142.5" y="120.6">29</text>
<text x="126.7" y="128.2" transform="rotate(-90 126.7 128.2)">57</text>
<text x="231.9" y="137.2">3</text>
<text x="244.6" y="137.2">2</text>
<text x="238.5" y="144.3" transform="rotate(-90 238.5 144.3)">1</text>
<text x="36.3" y="170.2">5</text>
<text x="54.1" y="170.2">1</text>
<text x="54.1" y="172.7">2</text>
<text x="83.3" y="170.2">5</text>
<text x="101.1" y="170.2">1</text>
<text x="101.1" y="172.7">2</text>
<text x="130.3" y="170.2">5</text>
<text x="148.1" y="170.2">1</text>
<text x="148.1" y="172.7">2</text>
<text x="36.3" y="177.8">3</text>
<text x="54.1" y="177.8">4</text>
<text x="83.3" y="177.8">3</text>
<text x="101.1" y="177.8">4</text>
<text x="130.3" y="177.8">3</text>
<text x="148.1" y="177.8">4</text>
</g>
</svg>
